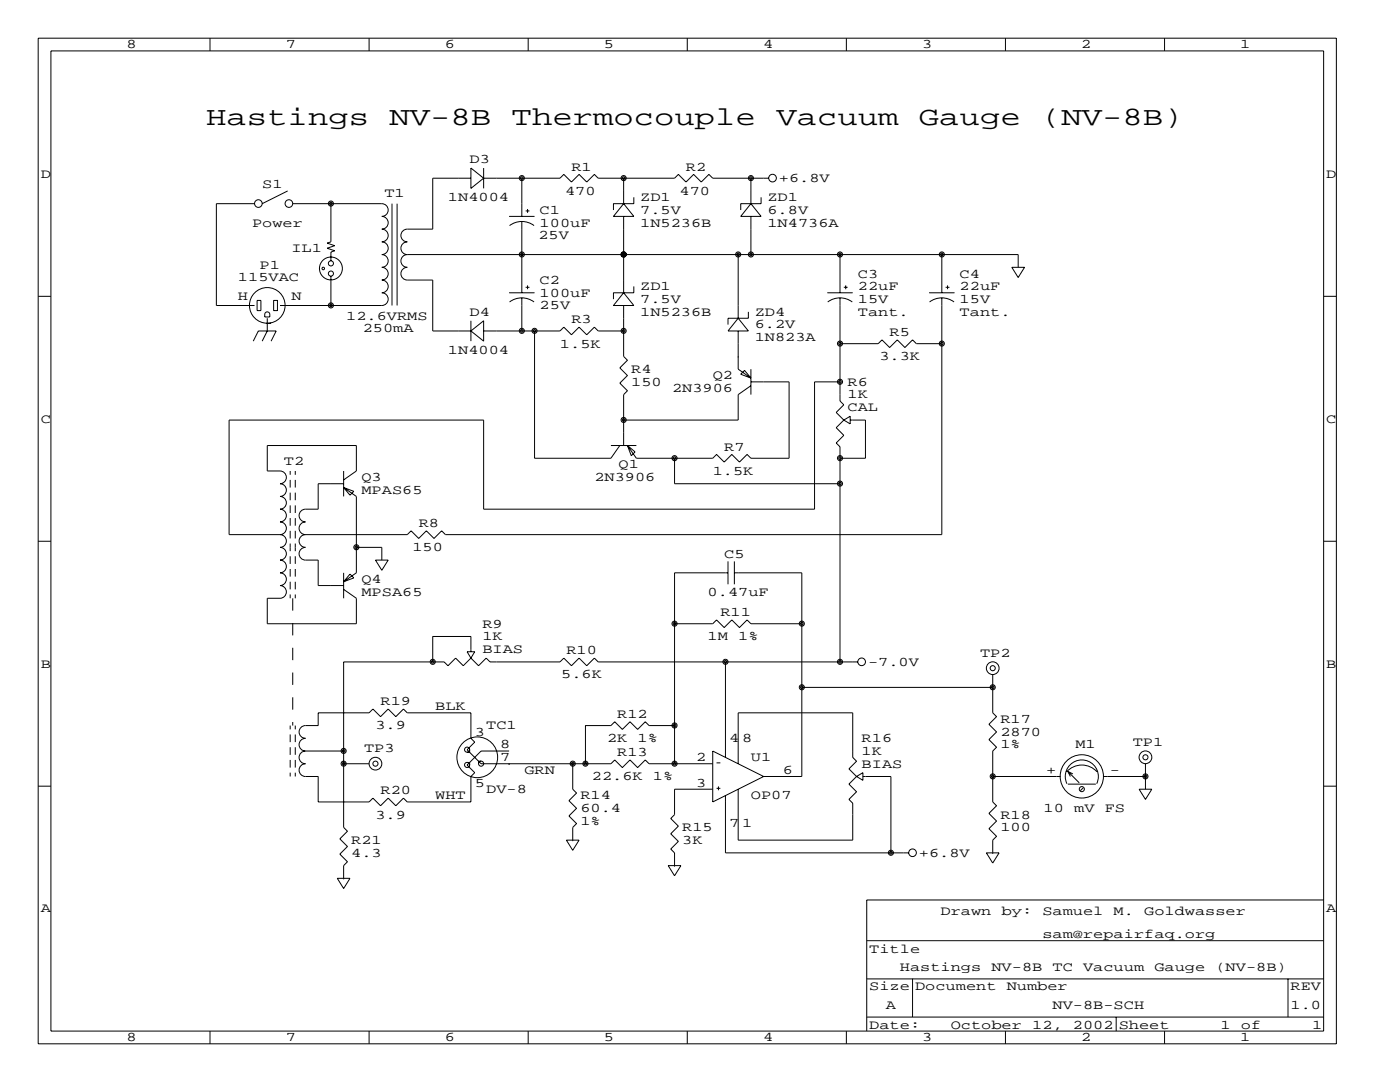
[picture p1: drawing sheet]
<svg xmlns="http://www.w3.org/2000/svg" width="279mm" height="216mm" viewBox="0 0 279 216" stroke-linecap="round" stroke-linejoin="round" font-family="sans-serif">
<g fill="none" stroke="#000" stroke-width=".2">
<path d="M7.6 7.6h259.1v200.7h-259.1zM10.2 10.2h254v195.5h-254zM41.9 7.6v2.6M73.7 7.6v2.6M105.4 7.6v2.6M137.2 7.6v2.6M168.9 7.6v2.6M200.7 7.6v2.6M232.4 7.6v2.6M57.4 38.1l-5.1 2.5M94 35.6h-7.6v10.1h-5.1a1.27 1.27 0 0 0-1.3 1.3 1.27 1.27 0 0 0 1.3 1.3 1.27 1.27 0 0 0-1.3 1.2 1.27 1.27 0 0 0 1.3 1.3M94 33.5l2.5 2.1-2.5 2z"/>
<path d="M96.5 35.6h15.3l.7-.8 1.5 1.5 1.6-1.5 1.5 1.5 1.5-1.5 .8 .8h15.2l.8-.8 1.5 1.5 1.5-1.5 1.6 1.5 1.5-1.5 .7 .8h11.2M96.5 33.5v4.1M104.1 35.6v7.6M124.5 35.6h.1M124.5 35.6v5M126.5 39.4v1.2h-4.1v1.3M149.9 35.6v5M151.9 39.4v1.2h-4.1v1.3M7.6 59.1h2.6M50.8 40.6h-7.6v20.4h7.6M51.3 59.9h.8v2.1h-.8zM54.6 59.9h.8v2.1h-.8z"/>
<path d="M58.4 40.6h17.8a1.27 1.27 0 0 1 1.3 1.3 1.27 1.27 0 0 1-1.3 1.3 1.27 1.27 0 0 1 1.3 1.3 1.27 1.27 0 0 1-1.3 1.2 1.27 1.27 0 0 1 1.3 1.3 1.27 1.27 0 0 1-1.3 1.3 1.27 1.27 0 0 1 1.3 1.2 1.27 1.27 0 0 1-1.3 1.3 1.27 1.27 0 0 1 1.3 1.3 1.27 1.27 0 0 1-1.3 1.2 1.27 1.27 0 0 1 1.3 1.3 1.27 1.27 0 0 1-1.3 1.3 1.27 1.27 0 0 1 1.3 1.3 1.27 1.27 0 0 1-1.3 1.2 1.27 1.27 0 0 1 1.3 1.3 1.27 1.27 0 0 1-1.3 1.3h-20.3M66 40.6v7.7l-.7 .2 1.5 .5-1.5 .5 1.5 .5-.8 .3v1.8M66 55.1v5.9M78.2 40.6v20.4M79.2 40.6v20.4M81.3 50.8a1.27 1.27 0 0 0-1.3 1.3 1.27 1.27 0 0 0 1.3 1.2 1.27 1.27 0 0 0-1.3 1.3 1.27 1.27 0 0 0 1.3 1.3h5.1v10.1h7.6M81.3 50.8h121.9v2.5M101.6 43.2h5.1M101.6 58.4h5.1M101.7 45a4.1 4.1 0 0 1 4.9 0M104.1 50.8h.1M104.1 44.2v14.2"/>
<path d="M104.1 59.4v6.6M104.9 57.3h.8M104.9 42.1h.8M105.3 41.7v.8M105.3 56.9v.8M124.5 50.8h.1M124.5 40.6l2 2.6h-4.1zM124.5 43.2v15.2M124.5 58.4l2 2.6h-4.1zM126.5 57.1v1.3h-4.1v1.3M147.3 50.8v12.7M149.9 43.2v7.6"/>
<path d="M149.9 40.6l2 2.6h-4.1zM165.1 58.4h5.1M167.6 50.8v7.6M167.6 59.4v20.6l.8 .8-1.5 1.5 1.5 1.5M168.4 57.3h.8M168.8 56.9v.8M185.4 58.4h5.1M188 50.8v7.6M188 59.4v47.3h-99.1l-.8-.8-1.5 1.5-1.5-1.5-1.5 1.5-1.6-1.5-.7 .8h-20.3M188.7 57.3h.8M189.1 56.9v.8M201.9 53.3h2.6l-1.3 2.1z"/>
<path d="M264.2 59.1h2.5M50.5 68.1l1.1-2.1h3.5l-1 2.1M52.9 62.5a.51 .51 0 0 1 .6-.3 .51 .51 0 0 1 .3 .5v.5h-1zM53.1 64.5h1M53.3 63.5v2.5l-1 2.1M94 64v4.1M94 66l2.5-2v4.1zM96.5 66h15.3l.7-.7 1.5 1.5 1.6-1.5 1.5 1.5 1.5-1.5 .8 .7h5.1M101.7 60.3a4.1 4.1 0 0 1 4.9 0M106.7 66v25.4h15.2l1.8-2.5M124.5 61v10.1l.7 .8-1.5 1.5 1.5 1.5-1.5 1.6 1.5 1.5-.7 .7v10.2M147.3 71.1h.1"/>
<path d="M147.3 63.5l2.1 2.5h-4.1zM147.3 66v7.7l2.6 1.7M147.8 74.7l.8-.8 1.3 1.5zM149.4 62.2v1.3h-4.1v1.3M149.9 73.7v5M149.9 76.2h7.6v15.2h-7.6l-.8-.7-1.5 1.5-1.6-1.5-1.5 1.5-1.5-1.5-.8 .7h-15.2l-1.8-2.5M149.9 77l-2.6 1.7v5.1h-22.8M165.2 60.3a4.1 4.1 0 0 1 4.9 0M167.6 76.2h-5v25.4h-66.1v-17.8h-50.8v22.9h10.2M167.6 68.6h7.7l.7-.8 1.5 1.5 1.6-1.5 1.5 1.5 1.5-1.5 .8 .8h5.1M185.5 60.3a4.1 4.1 0 0 1 4.9 0M57.9 94v.7"/>
<path d="M57.9 95.8v1.5M57.9 98.3v1.5M58.9 94v.7M58.9 95.8v1.5M58.9 98.3v1.5M68.6 96.5h-5.1v5.1h-2.5a1.27 1.27 0 0 0-1.3 1.3 1.27 1.27 0 0 0 1.3 1.2 1.27 1.27 0 0 0-1.3 1.3 1.27 1.27 0 0 0 1.3 1.3M68.6 95.8l2.5-1.8v-5.1h-17.8v5.1h2.6a1.27 1.27 0 0 1 1.3 1.3 1.27 1.27 0 0 1-1.3 1.2 1.27 1.27 0 0 1 1.3 1.3 1.27 1.27 0 0 1-1.3 1.3 1.27 1.27 0 0 1 1.3 1.2 1.27 1.27 0 0 1-1.3 1.3 1.27 1.27 0 0 1 1.3 1.3 1.27 1.27 0 0 1-1.3 1.2 1.27 1.27 0 0 1 1.3 1.3 1.27 1.27 0 0 1-1.3 1.3M68.6 94v5.1M68.6 97.3l2.5 1.8v15.2l-2.5 1.8M68.6 97.3l2 .7-.8 .8zM121.9 88.9h5.1M124.5 83.8h.1"/>
<path d="M125.2 88.9l1.5 1.3-.7 .7zM134.6 91.4v5.1h33M168.4 83.8l-1.5 1.5 1.5 1.6-1.5 1.5 .7 .8v42.9M168.4 83.8l1.3-.7v1.5zM169.7 83.8h3v7.6h-5.1M7.6 108h2.6M55.9 106.7a1.27 1.27 0 0 1 1.3 1.3 1.27 1.27 0 0 1-1.3 1.2 1.27 1.27 0 0 1 1.3 1.3 1.27 1.27 0 0 1-1.3 1.3 1.27 1.27 0 0 1 1.3 1.2 1.27 1.27 0 0 1-1.3 1.3 1.27 1.27 0 0 1 1.2 1.3 1.27 1.27 0 0 1-1.2 1.2 1.27 1.27 0 0 1 1.3 1.3 1.27 1.27 0 0 1-1.3 1.3h-2.6v5.1h17.8v-5.1l-2.5-1.8M57.9 100.8v1.6M57.9 103.4v1.5M57.9 105.9v1.5M57.9 108.5v1.5M57.9 111v1.5"/>
<path d="M57.9 113.5v1.6M57.9 116.1v1.5M57.9 118.6v.8M58.9 100.8v1.6M58.9 103.4v1.5M58.9 105.9v1.5M58.9 108.5v1.5M58.9 111v1.5M58.9 113.5v1.6M58.9 116.1v1.5M58.9 118.6v.8M61 106.7a1.27 1.27 0 0 0-1.3 1.2 1.27 1.27 0 0 0 1.3 1.3 1.27 1.27 0 0 0-1.3 1.3 1.27 1.27 0 0 0 1.3 1.3h2.5v5h5.1"/>
<path d="M68.6 114.3v5.1M69.8 114.6l.8 .7-2 .8zM71.1 109.2h5.1v2.6M74.9 111.8h2.6l-1.3 2zM145.3 112v4.6M145.3 114.3h-10.7v38.1M146.6 114.3h13.4v40.6h-7.6M146.6 112v4.6M264.2 108h2.5M93.2 130h1.5l-.7 1.3zM94 130v-3h-7.6v5.1M94 131.3l-1.5 1.5-1.6-1.5-1.5 1.5-.8-.7h-20v33l.7 .8-1.5 1.5 1.5 1.5-1.5 1.5 1.5 1.6-.7 .7v2.6"/>
<path d="M94 131.3l1.5 1.5 1.5-1.5 .8 .8h14l.7-.8 1.5 1.5 1.6-1.5 1.5 1.5 1.5-1.5 .8 .8h51.8M134.6 124.5h7.6l.8-.8 1.5 1.5 1.5-1.5 1.6 1.5 1.5-1.5 .8 .8h10.1M144.8 132.1v19M160 137.2h38.1M198.1 134.6v7.6l.8 .8-1.5 1.5 1.5 1.5-1.5 1.6 1.5 1.5-.8 .8v10.1l.8 .8-1.5 1.5 1.5 1.5-1.5 1.6 1.5 1.5-.8 .7v2.6M7.6 156.9h2.6M57.9 144.8v.7M57.9 146.6v1.5M57.9 149.1v1.5M57.9 151.6v1.6M57.9 154.2v.7M58.9 144.8v.7"/>
<path d="M58.9 146.6v1.5M58.9 149.1v1.5M58.9 151.6v1.6M58.9 154.2v.7M61 149.9a1.27 1.27 0 0 1-1.3-1.3 1.27 1.27 0 0 1 1.3-1.3 1.27 1.27 0 0 1-1.3-1.2 1.27 1.27 0 0 1 1.3-1.3h2.5v-2.6h10.2l.7-.7 1.5 1.5 1.6-1.5 1.5 1.5 1.5-1.5 .8 .7h12.7v5.1l.7 .8-1.5 1.5 2.8 2.8h25.9l.8-.8 1.5 1.6 1.5-1.6 1.6 1.6 1.5-1.6 .7 .8h12.7M61 149.9a1.27 1.27 0 0 0-1.3 1.2 1.27 1.27 0 0 0 1.3 1.3 1.27 1.27 0 0 0-1.3 1.3 1.27 1.27 0 0 0 1.3 1.2h2.5v5.1h10.2l.7-.7 1.5 1.5 1.6-1.5 1.5 1.5 1.5-1.5 .8 .7h12.7v-5.1l.7-.7-1.5-1.5 2.8-2.8h5.6M61 149.9h7.6M68.6 152.4h5.1M93.2 152.1h.5v.6M93.7 149.6v.5h-.5M96 151.9h-.5v.5M101.6 152.4h.1"/>
<path d="M114.3 152.4v5.1l.8 .7-1.6 1.6 1.6 1.5-1.6 1.5 1.6 1.5-.8 .8v2.5M134.6 144.8h-5.1l-.7-.8-1.5 1.5-1.6-1.5-1.5 1.5-1.5-1.5-.8 .8h-5.1v7.6M142.2 149.9l10.2 5-10.2 5.1zM142.2 157.5h-7.6v5.1l-.7 .7 1.5 1.5-1.5 1.6 1.5 1.5-1.5 1.5 .7 .8v2.5M143 157.3h.8M143 152.2h.8M143.4 156.9v.8M144.8 158.7v11.5h36.6M147.3 152.4v-10.2h22.9v8.9l.7 .8-1.5 1.5 1.5 1.5M170.9 154.9l-1.5 1.6 1.5 1.5-1.5 1.5 .8 .8v7.3h-22.9v-10.1M170.9 154.9l1.3-.7v1.5zM172.2 154.9h5.6v15.3"/>
<path d="M198.1 154.9h13.5M212.9 154a4.1 4.1 0 0 1 6 0M212.9 156.4a3.3 3.3 0 0 1 3-4.8 3.3 3.3 0 0 1 3 4.8M213.1 153.9l2.3 2.3M213.1 153.9l1 .5M213.1 153.9l.5 1M213.1 156.5h5.6M216.2 157.2l-.6 .5M220.2 154.9h8.4M227.3 157.5h2.6l-1.3 2zM228.6 152.4v5.1M264.2 156.9h2.5"/>
<path d="M67.3 175.3h2.5l-1.2 2zM68.6 175.3h.1M113 167.6h2.6l-1.3 2.1zM114.3 167.6h.1M133.3 172.7h2.6l-1.3 2.1zM134.6 172.7h.1M196.8 170.2h2.6l-1.3 2zM198.1 170.2h.1M264.2 179.6h-91.2v26.1M173 195.3h91.2M173 187.7h91.2M182.1 195.3v7.6"/>
<path d="M257 195.3v7.6M41.9 205.7v2.6M73.7 205.7v2.6M105.4 205.7v2.6M137.2 205.7v2.6M168.9 205.7v2.6M173 202.9h91.2M200.7 205.7v2.6M222.8 202.9v2.8M232.4 205.7v2.6"/>
<circle cx="104.1" cy="35.5" r=".51"/>
<circle cx="104.1" cy="35.5" r=".25"/>
<circle cx="124.5" cy="35.5" r=".51"/>
<circle cx="124.5" cy="35.5" r=".25"/>
<circle cx="149.9" cy="35.5" r=".51"/>
<circle cx="149.9" cy="35.5" r=".25"/>
<circle cx="154.2" cy="35.5" r=".76"/>
<circle cx="51.6" cy="40.6" r=".76"/>
<circle cx="57.7" cy="40.6" r=".76"/>
<circle cx="64.5" cy="53.6" r=".25"/>
<circle cx="66" cy="53.6" r="2.29"/>
<circle cx="66" cy="40.6" r=".51"/>
<circle cx="66" cy="52.6" r=".51"/>
<circle cx="66" cy="54.6" r=".51"/>
<circle cx="66" cy="40.6" r=".25"/>
<circle cx="104.1" cy="50.8" r=".51"/>
<circle cx="104.1" cy="50.8" r=".25"/>
<circle cx="124.5" cy="50.8" r=".51"/>
<circle cx="124.5" cy="50.8" r=".25"/>
<circle cx="147.3" cy="50.8" r=".51"/>
<circle cx="147.3" cy="50.8" r=".25"/>
<circle cx="149.9" cy="50.8" r=".51"/>
<circle cx="149.9" cy="50.8" r=".25"/>
<circle cx="167.6" cy="50.8" r=".51"/>
<circle cx="167.6" cy="50.8" r=".25"/>
<circle cx="188" cy="50.8" r=".51"/>
<circle cx="188" cy="50.8" r=".25"/>
<circle cx="53.3" cy="60.9" r="3.6"/>
<circle cx="66" cy="60.9" r=".51"/>
<circle cx="66" cy="60.9" r=".25"/>
<circle cx="104.1" cy="66" r=".51"/>
<circle cx="104.1" cy="66" r=".25"/>
<circle cx="106.7" cy="66" r=".51"/>
<circle cx="106.7" cy="66" r=".25"/>
<circle cx="124.5" cy="66" r=".51"/>
<circle cx="124.5" cy="66" r=".25"/>
<circle cx="167.6" cy="76.2" r=".51"/>
<circle cx="167.6" cy="68.6" r=".51"/>
<circle cx="167.6" cy="76.2" r=".25"/>
<circle cx="167.6" cy="68.6" r=".25"/>
<circle cx="188" cy="68.6" r=".51"/>
<circle cx="188" cy="68.6" r=".25"/>
<circle cx="124.5" cy="83.8" r=".51"/>
<circle cx="124.5" cy="83.8" r=".25"/>
<circle cx="134.6" cy="91.4" r=".51"/>
<circle cx="134.6" cy="91.4" r=".25"/>
<circle cx="167.6" cy="96.5" r=".51"/>
<circle cx="167.6" cy="91.4" r=".51"/>
<circle cx="167.6" cy="96.5" r=".25"/>
<circle cx="167.6" cy="91.4" r=".25"/>
<circle cx="71.1" cy="109.2" r=".51"/>
<circle cx="71.1" cy="109.2" r=".25"/>
<circle cx="86.4" cy="132.1" r=".51"/>
<circle cx="86.4" cy="132.1" r=".25"/>
<circle cx="134.6" cy="124.4" r=".51"/>
<circle cx="134.6" cy="124.4" r=".25"/>
<circle cx="144.8" cy="132.1" r=".51"/>
<circle cx="144.8" cy="132.1" r=".25"/>
<circle cx="160" cy="124.4" r=".51"/>
<circle cx="160" cy="137.1" r=".51"/>
<circle cx="160" cy="137.1" r=".25"/>
<circle cx="160" cy="124.4" r=".25"/>
<circle cx="167.6" cy="132.1" r=".51"/>
<circle cx="167.6" cy="132.1" r=".25"/>
<circle cx="172" cy="132.1" r=".76"/>
<circle cx="198.1" cy="137.1" r=".51"/>
<circle cx="198.1" cy="133.3" r=".51"/>
<circle cx="198.1" cy="133.3" r="1.27"/>
<circle cx="198.1" cy="137.1" r=".25"/>
<circle cx="68.6" cy="149.8" r=".51"/>
<circle cx="68.6" cy="152.4" r=".51"/>
<circle cx="68.6" cy="149.8" r=".25"/>
<circle cx="68.6" cy="152.4" r=".25"/>
<circle cx="74.9" cy="152.4" r="1.27"/>
<circle cx="74.9" cy="152.4" r=".51"/>
<circle cx="93.2" cy="152.6" r=".51"/>
<circle cx="93.2" cy="149.6" r=".51"/>
<circle cx="95.2" cy="151.1" r="4.1"/>
<circle cx="96" cy="152.4" r=".51"/>
<circle cx="114.3" cy="152.4" r=".51"/>
<circle cx="114.3" cy="152.4" r=".25"/>
<circle cx="116.8" cy="152.4" r=".51"/>
<circle cx="116.8" cy="152.4" r=".25"/>
<circle cx="134.6" cy="144.8" r=".51"/>
<circle cx="134.6" cy="152.4" r=".51"/>
<circle cx="134.6" cy="144.8" r=".25"/>
<circle cx="134.6" cy="152.4" r=".25"/>
<circle cx="198.1" cy="154.9" r=".51"/>
<circle cx="198.1" cy="154.9" r=".25"/>
<circle cx="215.9" cy="154.9" r="4.3"/>
<circle cx="215.9" cy="157.5" r=".51"/>
<circle cx="228.6" cy="151.1" r="1.27"/>
<circle cx="228.6" cy="151.1" r=".51"/>
<circle cx="228.6" cy="154.9" r=".51"/>
<circle cx="228.6" cy="154.9" r=".25"/>
<circle cx="177.8" cy="170.2" r=".51"/>
<circle cx="177.8" cy="170.2" r=".25"/>
<circle cx="182.1" cy="170.2" r=".76"/>
</g>
<path d="M58.4 119.4v25.4" fill="none" stroke="#000" stroke-width=".2" stroke-dasharray="2.5" stroke-linecap="butt"/>
<g font-size="5.3">
<text x="41.1" y="24.9">Hastings</text>
<text x="77.7" y="24.9">NV-8B</text>
<text x="102.1" y="24.9">Thermocouple</text>
<text x="154.9" y="24.9">Vacuum</text>
<text x="183.4" y="24.9">Gauge</text>
<text x="207.8" y="24.9">(NV-8B)</text>
</g>
<g font-size="2.6">
<text x="25.3" y="9.7">8</text>
<text x="57" y="9.7">7</text>
<text x="88.8" y="9.7">6</text>
<text x="120.5" y="9.7">5</text>
<text x="152.3" y="9.7">4</text>
<text x="184" y="9.7">3</text>
<text x="215.8" y="9.7">2</text>
<text x="247.5" y="9.7">1</text>
<text x="8.1" y="35.5">D</text>
<text x="93.7" y="32.5">D3</text>
<text x="114" y="34">R1</text>
<text x="136.9" y="34">R2</text>
<text x="264.7" y="35.5">D</text>
<text x="52.3" y="37.6">S1</text>
<text x="76.7" y="39.4">T1</text>
<text x="89.4" y="40.1">1N4004</text>
<text x="112.8" y="38.9">470</text>
<text x="127.8" y="40.1">ZD1</text>
<text x="135.6" y="38.9">470</text>
<text x="153.2" y="40.1">ZD1</text>
<text x="155.4" y="36.3">+6.8V</text>
<text x="50.3" y="45.2">Power</text>
<text x="107.4" y="47.8">25V</text>
<text x="107.7" y="42.7">C1</text>
<text x="107.7" y="45.2">100uF</text>
<text x="127.8" y="42.7">7.5V</text>
<text x="127.8" y="45.2">1N5236B</text>
<text x="153.2" y="42.7">6.8V</text>
<text x="153.2" y="45.2">1N4736A</text>
<text x="51.8" y="53.6">P1</text>
<text x="58.2" y="50.3">IL1</text>
<text x="47.5" y="56.1">115VAC</text>
<text x="47.5" y="59.9">H</text>
<text x="58.2" y="59.9">N</text>
<text x="107.7" y="56.6">C2</text>
<text x="107.7" y="59.2">100uF</text>
<text x="127.8" y="57.9">ZD1</text>
<text x="171.2" y="55.4">C3</text>
<text x="171.2" y="57.9">22uF</text>
<text x="191.5" y="55.4">C4</text>
<text x="191.5" y="57.9">22uF</text>
<text x="69.1" y="63.8">12.6VRMS</text>
<text x="93.7" y="63">D4</text>
<text x="107.7" y="61.7">25V</text>
<text x="114" y="64.5">R3</text>
<text x="127.8" y="60.5">7.5V</text>
<text x="127.8" y="63">1N5236B</text>
<text x="150.6" y="63">ZD4</text>
<text x="150.6" y="65.5">6.2V</text>
<text x="171.2" y="60.5">15V</text>
<text x="171.2" y="63">Tant.</text>
<text x="191.5" y="60.5">15V</text>
<text x="191.5" y="63">Tant.</text>
<text x="72.4" y="66.3">250mA</text>
<text x="89.4" y="70.6">1N4004</text>
<text x="111.8" y="69.3">1.5K</text>
<text x="150.6" y="68.1">1N823A</text>
<text x="175.5" y="71.9">3.3K</text>
<text x="177.5" y="67.1">R5</text>
<text x="126" y="74.4">R4</text>
<text x="126" y="77">150</text>
<text x="142.2" y="75.7">Q2</text>
<text x="169.2" y="77">R6</text>
<text x="134.1" y="78.2">2N3906</text>
<text x="169.2" y="79.5">1K</text>
<text x="169.2" y="82">CAL</text>
<text x="8.1" y="84.3">C</text>
<text x="144.5" y="89.9">R7</text>
<text x="264.7" y="84.3">C</text>
<text x="56.6" y="92.7">T2</text>
<text x="123.4" y="93.5">Q1</text>
<text x="142.2" y="94.7">1.5K</text>
<text x="72.1" y="96">Q3</text>
<text x="72.1" y="98.6">MPAS65</text>
<text x="118.6" y="96">2N3906</text>
<text x="83.6" y="105.2">R8</text>
<text x="82.3" y="110">150</text>
<text x="144.5" y="111.3">C5</text>
<text x="72.1" y="116.3">Q4</text>
<text x="72.1" y="118.9">MPSA65</text>
<text x="141.2" y="118.9">0.47uF</text>
<text x="96.3" y="125.2">R9</text>
<text x="143.8" y="122.9">R11</text>
<text x="96.3" y="127.8">1K</text>
<text x="96.3" y="130.3">BIAS</text>
<text x="113" y="130.6">R10</text>
<text x="141.2" y="127.8">1M</text>
<text x="147.3" y="127.8">1%</text>
<text x="195.6" y="131.1">TP2</text>
<text x="8.1" y="133.2">B</text>
<text x="112" y="135.4">5.6K</text>
<text x="173.2" y="132.8">-7.0V</text>
<text x="264.7" y="133.2">B</text>
<text x="75.9" y="140.7">R19</text>
<text x="86.9" y="141.7">BLK</text>
<text x="123.2" y="143.3">R12</text>
<text x="74.9" y="145.5">3.9</text>
<text x="94.7" y="146.8">3</text>
<text x="97" y="145.5">TC1</text>
<text x="99.8" y="149.4">8</text>
<text x="121.2" y="148.1">2K</text>
<text x="127.3" y="148.1">1%</text>
<text x="145.5" y="148.1">4 8</text>
<text x="172" y="148.1">R16</text>
<text x="199.6" y="144.3">R17</text>
<text x="199.6" y="146.8">2870</text>
<text x="199.6" y="149.4">1%</text>
<text x="214.6" y="149.4">M1</text>
<text x="226.1" y="148.8">TP1</text>
<text x="72.6" y="150.1">TP3</text>
<text x="99.8" y="151.9">7</text>
<text x="104.6" y="154.4">GRN</text>
<text x="118.1" y="155.7">22.6K</text>
<text x="123.2" y="150.9">R13</text>
<text x="130.3" y="155.7">1%</text>
<text x="138.9" y="151.9">2</text>
<text x="149.9" y="151.9">U1</text>
<text x="156.2" y="154.4">6</text>
<text x="172" y="150.6">1K</text>
<text x="172" y="153.2">BIAS</text>
<text x="208.8" y="154.4">+</text>
<text x="221.5" y="154.4">-</text>
<text x="75.9" y="158.5">R20</text>
<text x="86.9" y="159.5">WHT</text>
<text x="94.7" y="157">5</text>
<text x="97" y="158.2">DV-8</text>
<text x="115.8" y="159.5">R14</text>
<text x="138.9" y="157">3</text>
<text x="149.9" y="159.5">OP07</text>
<text x="74.9" y="163.3">3.9</text>
<text x="115.8" y="162.1">60.4</text>
<text x="115.8" y="164.6">1%</text>
<text x="136.1" y="165.9">R15</text>
<text x="145.5" y="165.1">7 1</text>
<text x="199.6" y="163.3">R18</text>
<text x="199.6" y="165.9">100</text>
<text x="208.3" y="162.1">10</text>
<text x="214.4" y="162.1">mV</text>
<text x="220.5" y="162.1">FS</text>
<text x="70.1" y="168.4">R21</text>
<text x="70.1" y="170.9">4.3</text>
<text x="136.1" y="168.4">3K</text>
<text x="183.4" y="170.9">+6.8V</text>
<text x="8.1" y="182.1">A</text>
<text x="187.7" y="182.6">Drawn</text>
<text x="199.9" y="182.6">by:</text>
<text x="208" y="182.6">Samuel</text>
<text x="222.2" y="182.6">M.</text>
<text x="228.3" y="182.6">Goldwasser</text>
<text x="264.7" y="182.1">A</text>
<text x="173.5" y="190.2">Title</text>
<text x="208" y="187.2">sam@repairfaq.org</text>
<text x="173.5" y="197.6">Size Document</text>
<text x="179.6" y="193.8">Hastings</text>
<text x="197.9" y="193.8">NV-8B</text>
<text x="200.9" y="197.6">Number</text>
<text x="210.1" y="193.8">TC</text>
<text x="216.2" y="193.8">Vacuum</text>
<text x="230.4" y="193.8">Gauge</text>
<text x="242.6" y="193.8">(NV-8B)</text>
<text x="257.6" y="197.6">REV</text>
<text x="176.8" y="201.4">A</text>
<text x="210.1" y="201.4">NV-8B-SCH</text>
<text x="257.6" y="201.4">1.0</text>
<text x="25.3" y="207.8">8</text>
<text x="57" y="207.8">7</text>
<text x="88.8" y="207.8">6</text>
<text x="120.5" y="207.8">5</text>
<text x="152.3" y="207.8">4</text>
<text x="173.5" y="205.2">Date:</text>
<text x="184" y="207.8">3</text>
<text x="189.7" y="205.2">October</text>
<text x="206" y="205.2">12,</text>
<text x="214.1" y="205.2">2002 Sheet</text>
<text x="215.8" y="207.8">2</text>
<text x="243.6" y="205.2">1</text>
<text x="247.5" y="207.8">1</text>
<text x="247.7" y="205.2">of</text>
<text x="261.9" y="205.2">1</text>
</g>
</svg>
